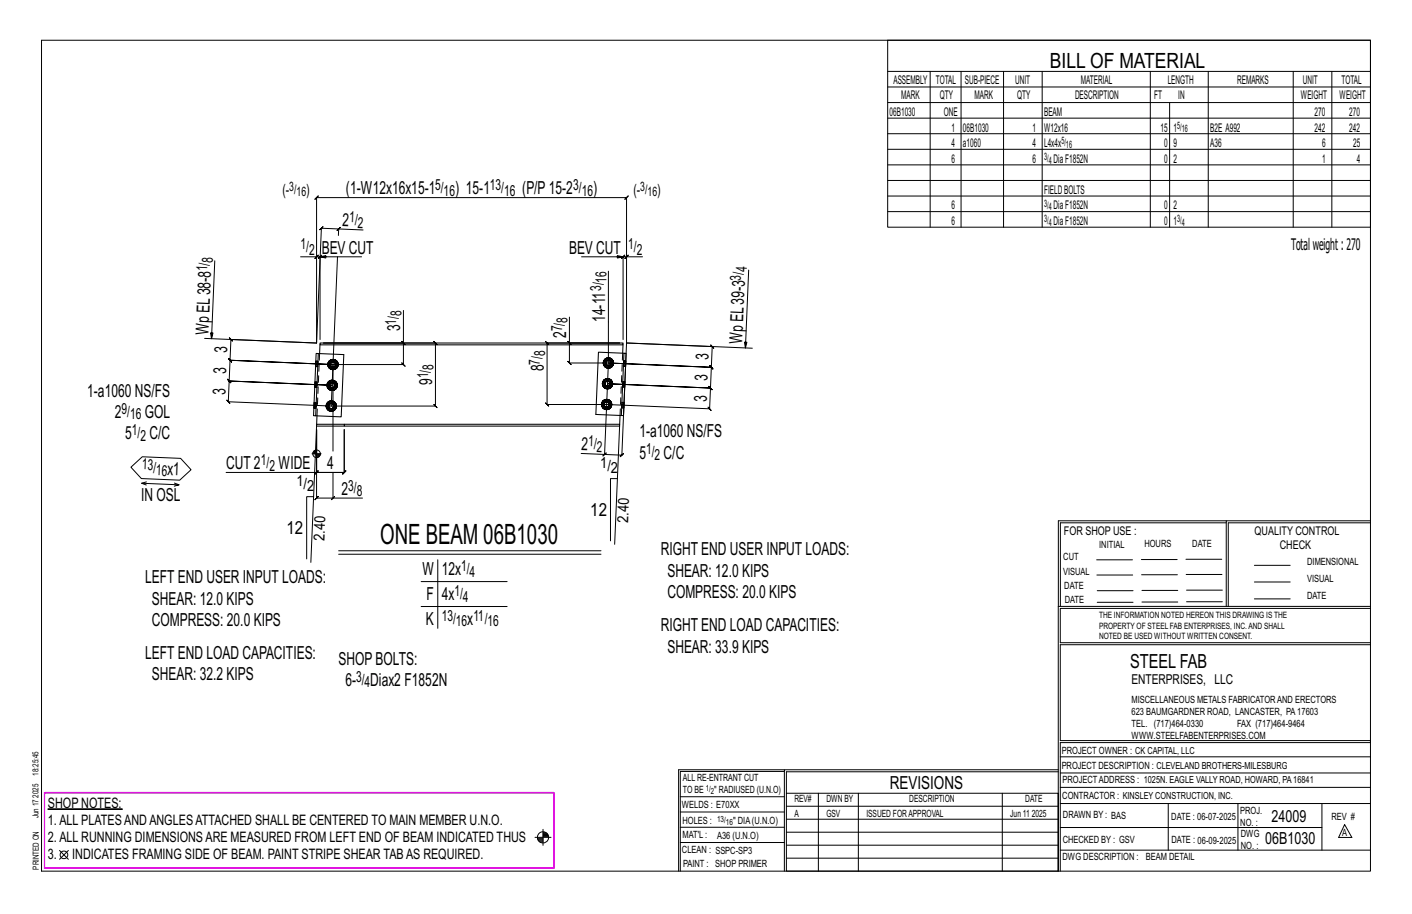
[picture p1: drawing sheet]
<svg xmlns="http://www.w3.org/2000/svg" width="432mm" height="279mm" viewBox="0 0 432 279" stroke-linecap="round" stroke-linejoin="round" font-family="sans-serif">
<path d="M14.7 247.3h22.7v.1h-22.7z" fill="#000" stroke="#000" stroke-width=".31"/>
<g fill="none" stroke="#000" stroke-width=".31">
<path d="M12.7 12.3h406.4v254h-406.4zM271.5 12.3h147.6v57.2h-147.6zM271.5 21.8h147.6M271.5 26.6h147.6M271.5 31.4h147.6M271.5 36.1h147.6M284.5 21.8v47.7M293.9 21.8v47.7M306.9 21.8v47.7M318.7 21.8v47.7M351.8 21.8v47.7M357.7 31.4v38.1"/>
<path d="M369.5 21.8v47.7M395.5 21.8v47.7M407.3 21.8v47.7M271.5 40.9h147.6M271.5 45.6h147.6M271.5 50.4h147.6M271.5 55.2h147.6M271.5 59.9h147.6M65.7 79.7l-1 23.8-.3-1.7h.7l-.4 1.7M91.9 78.5h4.9l-.5 .5 1-1-.5 .5h1.1l-.5 .5 1-1-.5 .5v25.3M97.9 78.5l1.7 .4v-.8l-1.7 .4h12.7M103 70.5l1.1-1z"/>
<path d="M103.2 78.5l-1.9 45.6M103.6 70l-5.3-.2 .5-.5-1 .9 .5-.4-1.5 35.1M111 70.3l-7.4-.3-.1 2M177.8 78.5h12.7l-1.7 .4v-.8l1.7 .4M196.5 78.5h-4.9l.5-.5-1 1 .5-.5h-1.1l.5-.5-1 1 .5-.5v25.3M271.5 64.7h147.6M123.4 94.9v10h-24.5h34.3l-.5-.5 1 1-.5-.5v19.2l-.5-.5 1 1-.5-.5h-31.9M174.1 96.9v8h15.4h-22.2l-.5-.5 1 1-.5-.5v18.8l-.5-.5 1 1-.5-.5h18.2l31.5 1.3 .5 .5-1-1.1 .5 .6 .3-6.4 .4 .5-.9-1 .5 .5-31.5-1.3 31.5 1.3 .4 .5-.9-1 .5 .5 .2-6.3 .5 .5-.9-1 .4 .5-31.4-1.3 31.4 1.3 .5 .5-.9-1 .4 .5 .3-6.3 .5 .5-1-1.1 .5 .6-26.2-1.1M186.1 82.9v28.1l-1.2 27.9-7.2-.3M228.9 82.6l-.9 23.8-.3-1.8h.7l-.4 1.8M62.6 103.4l34.2 1.5M96.8 104.9l-26.2-1.1-.5-.6 1 1.1-.5-.5-.3 6.3-.4-.5 .9 1-.5-.5 31.5 1.3-31.5-1.3-.4-.5 .9 1-.5-.5-.2 6.4-.5-.6 1 1.1-.5-.5 31.5 1.3-31.5-1.3-.5-.6 1 1.1-.5-.5-.3 6.3-.5-.5 1 1-.5-.5 31.5 1.3"/>
<path d="M96.8 104.9v-44.5l-.5 .5 1-1-.5 .5h94.8l-.5 .5 1-1-.5 .5v44.5M100 117.8h.5M100.2 117.2l.4 .2-.1 .4M100.3 111.4h.5M100.4 110.9l.5 .1-.1 .4M100.5 118.9l.5 .3M100.5 117.8l.1 .4-.4 .2M100.6 117.4l.2-.3-.3-.4a1.52 1.52 0 0 0 0 2.2l.3-.4-.2-.3M100.8 112.5l.5 .3M100.8 111.4l.1 .4-.5 .2M100.8 118.5l.4 .2-.2 .5 .6 .1M100.9 111l.2-.3-.3-.3a1.52 1.52 0 0 0 0 2.1l.3-.3-.2-.4"/>
<path d="M101 116.4l-.5 .3M101.1 112.2l.3 .2-.1 .4 .5 .2M101.2 118.7l.4 .1v.5l.5-.1M101.3 110l-.5 .4M101.4 112.4l.4 .1v.5l.6-.2M101.6 116.3l-.6 .1 .2 .4-.4 .3M101.6 116.8h.4l.1-.4 .5 .3-.3 .4M101.8 109.9l-.5 .1 .1 .5-.3 .2M101.8 110.4l.4 .1 .2-.5 .5 .4-.3 .3M102 116.8l.3 .3 .3 .7h.5l-.1 .6M102.1 116.4l-.5-.1v.5h-.4M102.2 110.5l.4 .2 .3 .7h.5l-.2 .6"/>
<path d="M102.3 118.5l.3 .4-.5 .3-.1-.5-.4 .1M102.4 110l-.6-.1v.5l-.4 .1M102.5 118.2l.5 .2-.4 .5M102.6 112.2l.3 .3-.5 .3-.2-.4-.4 .1M102.6 117.8l-.3 .7-.3 .2M102.6 116.7l.4 .5-.5 .2M102.8 111.8l.4 .2-.3 .5M102.9 111.4l-.3 .8-.4 .2M102.9 110.4l.3 .5-.4 .1M103 117.2l.1 .6M103.2 110.9l.2 .5M122.9 104.4l1 1z"/>
<path d="M123.4 104.9v6.5l-.5-.5 1 1-.5-.5h-21.6v26.5M173.6 104.4l1 1zM174.1 104.9v6.1l-.5-.5 1 1-.5-.5h12M184.3 117.3h.5M184.4 116.7l.4 .2v.4M184.5 111h.5M184.6 110.4l.5 .2-.1 .4M184.7 118.4l.5 .3M184.8 117.3v.4l-.4 .2M184.8 116.9l.3-.3-.4-.4a1.52 1.52 0 0 0 0 2.2l.4-.4-.3-.3M185 112l.5 .4M185 111l.1 .4-.5 .1"/>
<path d="M185.1 118l.3 .3-.2 .4 .6 .1M185.1 110.6l.2-.4-.3-.3a1.52 1.52 0 0 0 0 2.1l.3-.3-.2-.3M185.2 115.9l-.5 .3M185.3 111.7l.4 .2-.2 .5 .6 .1M185.4 118.3h.4v.5l.6-.1M185.5 109.6l-.5 .3M185.7 111.9l.4 .1v.5l.5-.1M185.8 115.8l-.6 .1 .2 .5-.3 .2M185.8 116.3l.4 .1 .2-.5 .5 .3-.4 .4M186.1 109.4l-.6 .2 .2 .4-.4 .2M186.1 109.9l.3 .1 .2-.4 .5 .3-.3 .3M186.2 116.4l.3 .2 .3 .7h.5l-.1 .6"/>
<path d="M186.4 115.9l-.6-.1v.5l-.4 .1M186.4 110l.4 .2 .3 .8h.5l-.1 .5M186.5 118l.4 .4-.5 .3-.2-.4h-.4M186.6 109.6l-.5-.2v.5l-.4 .1M186.7 117.7l.5 .2-.3 .5M186.8 111.7l.3 .3-.5 .4-.2-.5-.3 .1M186.8 117.3l-.3 .7-.3 .3M186.9 116.2l.3 .5-.5 .2M187 111.4l.5 .1-.4 .5M187.1 111l-.3 .7-.4 .2M187.1 109.9l.4 .5-.5 .2M187.2 116.7l.1 .6"/>
<path d="M187.5 110.4l.1 .6M191.6 104.9l38.5 1.5M191.6 104.9l-1.4 34.2 .5-.4-1.1 .9 .6-.5-5.3-.2M95.4 138.7h2.8M95.8 138.2v.5M96 137.9v.8M96.2 137.7v1M96.4 137.6v1.1M96.6 137.6v1.1M96.8 130.3l-1.7 41.6M97 138.7v1.2M97.2 138.7v1.1"/>
<path d="M97.4 138.7v1M97.7 138.7v.8M97.9 138.7v.5M99.8 124.1h.5M99.9 123.5l.5 .2-.1 .4M100.2 125.2l.5 .3M100.3 124.1l.1 .4-.5 .2M100.4 123.7l.2-.3-.4-.3a1.52 1.52 0 0 0 0 2.1l.4-.3-.2-.4M100.6 124.9l.3 .2-.2 .4 .6 .1M100.7 122.7l-.5 .4M100.9 125.1l.4 .1v.4l.6-.1M101.3 122.6l-.6 .1 .2 .5-.3 .2"/>
<path d="M101.3 123.1l.4 .1 .2-.5 .5 .4-.4 .3M101.7 123.2l.3 .2 .3 .7h.5l-.1 .6M101.9 122.7l-.6-.1v.5l-.4 .1M102 124.9l.4 .3-.5 .3-.2-.4-.4 .1M102.2 124.5l.5 .2-.3 .5M102.3 124.1l-.3 .8-.3 .2M102.4 123.1l.3 .4-.5 .2M102.7 123.5l.1 .6M184 123.7h.5M184.1 123.1l.5 .2-.1 .4M184.4 139.4l1-1zM184.4 124.7l.5 .4"/>
<path d="M184.5 123.7l.1 .3-.5 .2M184.6 123.3l.2-.4-.4-.3a1.52 1.52 0 0 0 0 2.1l.4-.3-.2-.4M184.8 124.4l.3 .2-.2 .5 .6 .1M184.9 122.2l-.5 .4M185.1 124.6l.4 .1v.5l.6-.1M185.5 122.1l-.6 .1 .2 .5-.3 .2M185.5 122.6l.4 .1 .2-.5 .5 .4-.4 .3M185.9 122.7l.3 .2 .3 .8h.5l-.1 .5M186.1 122.2l-.6-.1v.5l-.4 .1M186.2 124.4l.4 .3-.5 .4-.2-.5-.4 .1M186.5 124l.4 .2-.3 .5M186.5 123.7l-.3 .7-.3 .2"/>
<path d="M186.6 122.6l.3 .5-.4 .2M186.9 123.1l.1 .6M189.5 130.3l-1.5 36.1M40 142.8l3.5-3.2 11.7 .5 3.2 3.5-3.4 3.2-11.8-.5zM43.3 147.7l11.4 .5-1.4 .4M44.8 147.3l-1.5 .4 1.4 .6M53.3 147.7l1.4 .5M69.1 144.4h27.7v-13.1v13.1l-.5 .5 1-1-.5 .5h8.5l-.5 .5 1-1-.5 .5v-13.1v13.1l.5-.5-1 1 .5-.5h-8.5M95.9 151.8h-2.1v19.1M96.3 144.9l1-1zM96.8 140.1v-8.8v21l-.5 .5 1-1-.5 .5h5M101.3 152.8l1-1z"/>
<path d="M101.8 144.4v7.9h9.1M188.8 146.3h-2.1v19M375 159.8h-50.7v25.6M375 159.2h-51.3l-.1 107.1M419.1 159.2h-44.1v26.2M419.1 159.8h-43.5v25.6M103.6 168.4h80.2M103.6 169.4h80.2M128.8 177.8h26.3M133.9 171.1v21M335.4 171.1h10.9M335.4 175.8h11"/>
<path d="M349 171h11M349.1 175.7h11M362.7 171h10.9M362.7 175.6h11M383.6 172.8h11M383.6 177.9h11M128.8 185.4h26.3M323.7 185.4h95.4M335.5 184.1h11M335.5 180.6h11M349.2 184h11M349.2 180.5h11"/>
<path d="M362.9 180.4h10.9M362.9 184h10.9M383.6 183.1h11M419.1 186h-94.9v10.5h94.9M419.1 197.1h-94.9v29.3h94.9v.6h-94.9v39.3M239.9 235.8h-31.9v30.5M239.9 235.3h-32.4v31M323.6 235.3h-83.7v31M323.6 235.9h-83.1v6.6M324.2 236.3h94.9M324.2 231.4h94.9M18.2 260l2.7 2.7"/>
<path d="M20.9 260l-2.7 2.7M163.6 256h4.9M164.4 256.3h1.7M164.4 256.5h1.7M164.5 256.8h1.6M164.8 257.1h1.3M165.1 257.4h1M166.1 253.5v4.9M166.1 254.5h.9M166.1 255.1h1.4M166.1 255.7h1.6M166.1 254.8h1.2"/>
<path d="M166.1 255.4h1.6M208 252.9h31.9M208 257.5h31.9M208 243.6h31.9M208 248.2h31.9M240.5 242.5h83.1v23.8h-83.1zM240.5 258.4h83.1M240.5 254.4h83.1M240.5 250.4h83.1M240.5 246.5h83.1M250.3 242.5v23.8M262.5 242.5v23.8"/>
<path d="M306.5 242.5v23.8M324.2 253h80.1M324.2 245.6h94.9M324.2 259.9h94.9M324.2 240.7h94.9M357.3 245.6v14.3M378.6 245.6v14.3M404.3 245.6v14.3M411.2 252.1l2.2 3.9h-4zM240.5 262.3h83.1"/>
<circle cx="96.8" cy="138.7" r="1.16"/>
<circle cx="166.1" cy="256" r="1.71"/>
<circle cx="19.6" cy="261.3" r="1.17"/>
</g>
<path d="M13.6 242.3h155.8v23.1h-155.8z" fill="none" stroke="#f0f" stroke-width=".5"/>
<path d="M96.7 108l.6 .1-.8 19h-.6zM97.3 108.1l7.8 .3-.8 19-7.8-.3M97.8 105.4l-.1 2.7M97.9 104.9h92.6v.5h-92.7zM190.5 105.4l-.1 2.6M190.8 108h.7l-.8 19h-.7zM190.8 108l-7.8-.3-.8 19 7.8 .3M96.9 127.1l-.1 2.6M105.3 129.7h84.2v.6h-84.2zM105.3 129.7h-8.5v.6h8.5M189.6 127l-.1 2.7" fill="none" stroke="#000" stroke-width=".32"/>
<g fill="none" stroke="#000" stroke-width=".31" stroke-dasharray="2 1.4">
<path d="M96.2 118.4h.7zM96.2 118.4v-.2M96.3 117.9l-.1 .3h.7v.2M96.3 117.6v-.4l.7 .1v.3M96.3 117.2v-.2h.7v.3M96.3 117v-.2h.7v.2M96.3 116.8h.7M96.5 112l.7 .1zM96.5 112v-.2M96.5 111.5v.3l.7 .1v.1M96.5 111.2v-.3h.7v.3M96.5 110.9l.1-.3h.6v.3"/>
<path d="M96.6 110.6v-.2l.6 .1v.1M96.6 110.4l.6 .1M96.9 117.9l.1-.3h-.7v.3h.6v.3M97.2 111.6v-.4h-.7v.3l.7 .1v.3M97.7 108.1l-.8 19M100 117.8l.1 .6zM100 117.8l.2 .6zM100 117.8l.8-1.3-.8 1.3 .8 1.3-.8-1.3h.5M100.1 117.2l-.1 .6zM100.1 118.4l.3 .5zM100.2 118.4l.4-.2-.1-.4M100.2 117.2l.4 .2-.1 .4"/>
<path d="M100.2 111.4l.2 .7zM100.3 111.4l.1 .6zM100.3 111.4l.8-1.3-.8 1.3 .8 1.4-.8-1.4h.5M100.4 110.8l-.2 .6zM100.4 112.1l.3 .5zM100.4 112l.5-.2-.1-.4M100.4 110.9l.5 .1-.1 .4M100.4 116.7l-.3 .5zM100.4 118.9l.6 .4zM100.4 116.7l.6-.4zM100.5 118.9l.5 .3zM100.5 118.9l.5 .3"/>
<path d="M100.5 116.7l.5-.3zM100.5 116.7l.5-.3M100.6 118.2l.6 .5M100.6 117.4l.6-.6M100.7 110.3l-.3 .5zM100.7 112.6l.5 .3zM100.7 110.3l.5-.3zM100.8 112.5l.5 .3zM100.8 112.5l.5 .3M100.8 110.4l.5-.4zM100.8 110.4l.5-.4M100.8 117.8l.1 .4z"/>
<path d="M100.8 119.1h1.5zM100.8 116.5h1.5zM100.8 117.1l-.3-.4-.5 1.1 .2-.6v1.2l.3 .5-.3-.5 .3 .5 .3-.4M100.9 117.4l-.1 .4zM100.9 118.2l.3 .3zM100.9 117.4l.3-.3zM100.9 111.8l.5 .6M100.9 111l.5-.5M101 119.3l.6 .1zM101 116.3l.6-.1zM101 111.4l.1 .4zM101.1 112.8h1.5z"/>
<path d="M101.1 110.1h1.5zM101.1 110.7l-.3-.3-.5 1 .1-.5v1.1l.4 .5-.4-.5 .4 .5 .3-.3M101.1 111l-.1 .4zM101.1 111.8l.3 .3zM101.1 111l.3-.3zM101.2 118.7l.4 .1v.5l-.6-.1 .6 .1-.6-.1zM101.2 118.5l.4 .1zM101.2 117.1l.4-.1zM101.2 112.9l.6 .1zM101.2 110l.6-.1zM101.4 112.4l.4 .1v.5l-.5-.2 .5 .2-.5-.2zM101.4 112.1l.4 .1z"/>
<path d="M101.4 110.7l.4-.1zM101.6 116.3l-.6 .1 .6-.1-.6 .1 .2 .4h.4M101.6 119.4l.6-.1zM101.6 119.3l.5-.1zM101.6 119.3l.5-.1M101.6 118.8l.4-.1 .1 .5M101.6 118.6l.4-.1zM101.6 117l.4 .1zM101.6 116.3l.5 .1-.5-.1 .5 .1-.1 .4h-.4zM101.6 116.2l.6 .1zM101.8 109.9l-.5 .1 .5-.1-.5 .1 .1 .5 .4-.1M101.8 113l.6-.1z"/>
<path d="M101.8 113l.6-.2zM101.8 113l.6-.2M101.8 112.5l.4-.1 .2 .4M101.8 112.2l.4-.1zM101.8 110.6l.4 .1zM101.8 109.9l.6 .1-.6-.1 .6 .1-.2 .5-.4-.1zM101.8 109.9l.6 .1zM102 118.7l.3-.2M102 118.5l.3-.3zM102 117.1l.3 .3zM102 116.8l.3 .3M102.1 119.2l.5-.3z"/>
<path d="M102.1 119.2l.5-.3M102.1 116.4l.5 .3zM102.1 116.4l.5 .3M102.2 119.3l.5-.4zM102.2 116.3l.5 .4zM102.2 112.4l.4-.2M102.2 112.1l.3-.3zM102.2 110.7l.3 .3zM102.2 110.5l.4 .2M102.3 117.4l.1 .4zM102.3 116.5l.8 1.3zM102.4 117.8l-.1 .4z"/>
<path d="M102.4 112.8l.5-.3zM102.4 112.8l.5-.3M102.4 110l.5 .4zM102.4 110l.5 .4M102.4 112.9l.6-.3zM102.4 110l.6 .3zM102.5 118.2l.5 .2-.4 .5M102.5 117.4l.5-.2-.4-.5M102.5 111l.1 .4zM102.6 110.1l.8 1.3zM102.6 111.4l-.1 .4zM102.6 118.9l-.3-.4 .3-.7"/>
<path d="M102.6 116.7l-.3 .4 .3 .7h.5l-.1 .6M102.7 116.7l.3 .5zM102.8 111.8l.4 .2-.3 .5M102.8 111l.4-.1-.3-.5M102.9 112.5l-.3-.3 .3-.8M102.9 110.4l-.3 .3 .3 .7h.5l-.2 .6M103 110.3l.3 .5zM103 117.2l.1 .6zM103 117.2l.1 .6M103 118.4l-.3 .5zM103 117.2l.2 .6zM103.1 117.8l-.8 1.3z"/>
<path d="M103.2 117.8l-.2 .6zM103.2 110.9l.2 .5zM103.2 110.9l.2 .5M103.3 112.1l-.3 .5zM103.3 110.8l.1 .6zM103.4 111.4l-.8 1.4zM103.4 111.4l-.1 .7zM184.2 117.3l.1 .6zM184.3 117.3l.1 .6zM184.3 117.3l.7-1.3-.7 1.3 .7 1.3-.7-1.3h.5M184.3 116.7l-.1 .6zM184.3 117.9l.4 .5z"/>
<path d="M184.4 117.9l.4-.2v-.4M184.4 116.7l.4 .2v.4M184.5 111l.1 .6zM184.5 111l.1 .5zM184.5 111l.8-1.4-.8 1.4 .8 1.3-.8-1.3h.5M184.6 110.4l-.1 .6zM184.6 111.6l.3 .5zM184.6 111.5l.5-.1-.1-.4M184.6 110.4l.5 .2-.1 .4M184.7 116.2l-.4 .5zM184.7 118.4l.5 .4zM184.7 116.2l.5-.4z"/>
<path d="M184.7 118.4l.5 .3zM184.7 118.4l.5 .3M184.7 116.2l.5-.3zM184.7 116.2l.5-.3M184.8 117.7l.6 .6M184.8 116.9l.6-.5M184.9 109.8l-.3 .6zM184.9 112.1l.5 .3zM184.9 109.8l.5-.3zM185 112l.5 .4zM185 112l.5 .4M185 109.9l.5-.3z"/>
<path d="M185 109.9l.5-.3M185 117.3l.1 .4zM185 118.6h1.5zM185 116h1.5zM185.1 116.6l-.4-.4-.4 1.1 .1-.6v1.2l.3 .5-.3-.5 .3 .5 .4-.4M185.1 116.9l-.1 .4zM185.1 117.7l.3 .3zM185.1 116.9l.3-.3zM185.1 111.4l.6 .5M185.1 110.6l.6-.6M185.2 118.8l.6 .1zM185.2 115.8l.6-.1z"/>
<path d="M185.3 111l.1 .4zM185.3 112.3h1.5zM185.3 109.6h1.5zM185.3 110.2l-.3-.3-.5 1.1 .1-.6v1.1l.4 .5-.4-.5 .4 .5 .3-.3M185.4 110.6l-.1 .4zM185.4 111.4l.3 .3zM185.4 110.6l.3-.3zM185.4 118.3h.4v.5l-.6-.1 .6 .1-.6-.1zM185.4 118l.4 .1zM185.4 116.6l.4-.1zM185.4 112.4l.7 .2zM185.4 109.5l.7-.1z"/>
<path d="M185.7 111.9l.4 .1v.5l-.6-.1 .6 .1-.6-.1zM185.7 111.7l.4 .1zM185.7 110.3l.4-.1zM185.8 115.8l-.6 .1 .6-.1-.6 .1 .2 .5 .4-.1M185.8 118.9l.6-.1zM185.8 118.8l.6-.1zM185.8 118.8l.6-.1M185.8 118.3h.4l.2 .4M185.8 118.1l.4-.1zM185.8 116.5l.4 .1zM185.8 115.8l.6 .1-.6-.1 .6 .1-.2 .5-.4-.1zM185.8 115.7l.6 .1z"/>
<path d="M186.1 109.4l-.6 .2 .6-.2-.6 .2 .2 .4 .4-.1M186.1 112.6l.6-.2zM186.1 112.5l.5-.1zM186.1 112.5l.5-.1M186.1 112l.3-.1 .2 .5M186.1 111.8l.3-.1zM186.1 110.2l.3 .1zM186.1 109.4l.5 .2-.5-.2 .5 .2-.2 .4-.3-.1zM186.1 109.4l.6 .1zM186.2 118.3l.3-.3M186.2 118l.3-.3zM186.2 116.6l.3 .3z"/>
<path d="M186.2 116.4l.3 .2M186.4 118.7l.5-.3zM186.4 118.7l.5-.3M186.4 115.9l.5 .3zM186.4 115.9l.5 .3M186.4 118.8l.5-.4zM186.4 115.8l.5 .4zM186.4 111.9l.4-.2M186.4 111.7l.3-.3zM186.4 110.3l.3 .3zM186.4 110l.4 .2M186.5 116.9l.1 .4z"/>
<path d="M186.5 116l.8 1.3zM186.6 117.3l-.1 .4zM186.6 112.4l.5-.4zM186.6 112.4l.5-.4M186.6 109.6l.5 .3zM186.6 109.6l.5 .3M186.7 112.4l.5-.3zM186.7 109.5l.5 .3zM186.7 117.7l.5 .2-.3 .5M186.7 116.9l.5-.2-.3-.5M186.7 110.6l.1 .4zM186.8 109.6l.8 1.4z"/>
<path d="M186.8 111l-.1 .4zM186.9 118.4l-.4-.4 .3-.7M186.9 116.2l-.4 .4 .3 .7h.5l-.1 .6M186.9 116.2l.4 .5zM187 111.4l.5 .1-.4 .5M187 110.6l.5-.2-.4-.5M187.1 112l-.3-.3 .3-.7M187.1 109.9l-.3 .3 .3 .8h.5l-.1 .5M187.2 109.8l.3 .6zM187.2 116.7l.1 .6zM187.2 116.7l.1 .6M187.3 117.9l-.4 .5z"/>
<path d="M187.3 116.7l.1 .6zM187.3 117.3l-.8 1.3zM187.4 117.3l-.1 .6zM187.5 110.4l.1 .6zM187.5 110.4l.1 .6M187.5 111.6l-.3 .5zM187.6 111l-.8 1.3zM187.6 111l-.1 .6zM190.4 117.2v.3h.7v-.3h-.7v-.3M190.4 116.6l.7 .1zM190.7 110.8v.4h.6l.1-.3-.7-.1v-.3M190.7 110.3l.7 .1z"/>
<path d="M191 118.3h-.6M191.1 118.1l-.1 .2h-.6v-.2M191.1 117.9v.2h-.7v-.3M191.1 117.5v.4l-.7-.1v-.3M191.1 117.2v-.3h-.7v-.2M191.1 116.7v.2M191.3 112h-.7M191.3 111.8v.2h-.7v-.2M191.3 111.5v.3h-.7l.1-.3M191.3 111.2v.3h-.6v-.3M191.4 110.9v-.3l-.7-.1v-.1M191.4 110.4v.2"/>
<path d="M96 124.7l.7 .1zM96 124.7v-.2M96 124.2v.3h.7v.2M96 123.9v-.3h.7v.3M96 123.6v-.3h.7v.3M96 123.3v-.2h.7v.2M96 123.1h.7M96.7 124.3v-.4h-.7v.3l.7 .1v.2M99.7 124.1l.1 .6zM99.8 124.1l.1 .6zM99.8 124.1l.7-1.3-.7 1.3 .7 1.4-.7-1.4h.5M99.8 123.5l-.1 .6z"/>
<path d="M99.8 124.7l.4 .6zM99.9 124.7l.5-.2-.1-.4M99.9 123.5l.5 .2-.1 .4M100.2 123l-.4 .5zM100.2 125.3l.5 .3zM100.2 123l.5-.3zM100.2 125.2l.5 .3zM100.2 125.2l.5 .3M100.2 123.1l.5-.4zM100.2 123.1l.5-.4M100.4 124.5l.5 .6M100.4 123.7l.5-.5"/>
<path d="M100.5 124.1l.1 .4zM100.5 125.5h1.6zM100.5 122.8h1.6zM100.6 123.4l-.4-.3-.4 1 .1-.6v1.2l.3 .5-.3-.5 .3 .5 .4-.3M100.6 123.7l-.1 .4zM100.6 124.5l.3 .3zM100.6 123.7l.3-.3zM100.7 125.6l.6 .1zM100.7 122.7l.6-.2zM100.9 125.1l.4 .1v.4l-.6-.1 .6 .1-.6-.1zM100.9 124.8l.4 .1zM100.9 123.4l.4-.1z"/>
<path d="M101.3 122.6l-.6 .1 .6-.1-.6 .1 .2 .5 .4-.1M101.3 125.7l.6-.1zM101.3 125.6l.6-.1zM101.3 125.6l.6-.1M101.3 125.2l.4-.1 .2 .4M101.3 124.9l.4-.1zM101.3 123.3l.4 .1zM101.3 122.6l.6 .1-.6-.1 .6 .1-.2 .5-.4-.1zM101.3 122.5l.6 .2zM101.7 125.1l.3-.2M101.7 124.8l.3-.3zM101.7 123.4l.3 .3z"/>
<path d="M101.7 123.2l.3 .2M101.9 125.5l.5-.3zM101.9 125.5l.5-.3M101.9 122.7l.5 .4zM101.9 122.7l.5 .4M101.9 125.6l.5-.3zM101.9 122.7l.5 .3zM102 123.7l.1 .4zM102.1 122.8l.7 1.3zM102.1 124.1l-.1 .4zM102.2 124.5l.5 .2-.3 .5M102.2 123.7l.5-.2-.3-.4"/>
<path d="M102.4 125.2l-.4-.3 .3-.8M102.4 123.1l-.4 .3 .3 .7h.5l-.1 .6M102.4 123l.4 .5zM102.7 123.5l.1 .6zM102.7 123.5l.1 .6M102.8 124.7l-.4 .6zM102.8 123.5l.1 .6zM102.8 124.1l-.7 1.4zM102.9 124.1l-.1 .6zM183.9 123.7l.1 .6zM184 123.7l.1 .5zM184 123.7l.8-1.4-.8 1.4 .8 1.3-.8-1.3h.5"/>
<path d="M184 123l-.1 .7zM184 124.3l.4 .5zM184.1 124.2l.5-.2-.1-.3M184.1 123.1l.5 .2-.1 .4M184.4 122.5l-.4 .5zM184.4 124.8l.5 .3zM184.4 122.5l.5-.3zM184.4 124.7l.5 .4zM184.4 124.7l.5 .4M184.4 122.6l.5-.4zM184.4 122.6l.5-.4M184.6 124l.5 .6"/>
<path d="M184.6 123.3l.5-.6M184.7 123.7l.1 .3zM184.8 125h1.5zM184.8 122.3h1.5zM184.8 122.9l-.4-.3-.4 1.1 .1-.6v1.1l.3 .5-.3-.5 .3 .5 .4-.3M184.8 123.3l-.1 .4zM184.8 124l.3 .3zM184.8 123.3l.3-.3zM184.9 125.1l.6 .1zM184.9 122.2l.6-.1zM185.1 124.6l.4 .1v.5l-.6-.1 .6 .1-.6-.1zM185.1 124.3l.4 .1z"/>
<path d="M185.1 123l.4-.1zM185.5 122.1l-.6 .1 .6-.1-.6 .1 .2 .5 .4-.1M185.5 125.2l.6-.1zM185.5 125.2l.6-.1M185.5 124.7l.4-.1 .2 .5M185.5 124.4l.4-.1zM185.5 122.9l.4 .1zM185.5 122.1l.6 .1-.6-.1 .6 .1-.2 .5-.4-.1zM185.5 122.1l.6 .1zM185.9 124.6l.3-.2M185.9 124.3l.3-.3zM185.9 123l.3 .3z"/>
<path d="M185.9 122.7l.3 .2M186.1 125.1l.5-.4zM186.1 125.1l.5-.4M186.1 122.2l.5 .4zM186.1 122.2l.5 .4M186.1 125.1l.5-.3zM186.1 122.2l.5 .3zM186.2 123.3l.1 .4zM186.3 122.3l.7 1.4zM186.3 123.7l-.1 .3zM186.5 124l.4 .2-.3 .5M186.5 123.3l.4-.2-.3-.5"/>
<path d="M186.6 124.7l-.4-.3 .3-.7M186.6 122.6l-.4 .3 .3 .8h.5l-.1 .5M186.6 122.5l.4 .5zM186.9 123.1l.1 .6zM186.9 123.1l.1 .6M187 124.3l-.4 .5zM187 123l.1 .7zM187 123.7l-.7 1.3zM187.1 123.7l-.1 .6zM189.6 127l.8-19M190.1 123.5v.3l.7 .1v-.4h-.7l.1-.3M190.2 123l.7 .1z"/>
<path d="M190.8 124.7l-.7-.1M190.8 124.5v.2l-.7-.1v-.1M190.8 124.2v.3h-.7v-.3M190.8 123.9v.3h-.7v-.4M190.8 123.5v-.2l-.6-.1v-.1M190.9 123.1l-.1 .2"/>
</g>
<text font-size="8.6" x="116.3" y="166.4">ONE BEAM 06B1030</text>
<text font-size="6.4" x="321.1" y="20.7">BILL OF MATERIAL</text>
<text font-size="5.9" x="345.6" y="204.1">STEEL FAB</text>
<g font-size="5.5">
<text x="105.8" y="59.4">(1-W12x16x15-1</text>
<text x="139.2" y="59.4">) 15-1</text>
<text x="159.7" y="59.4">(P/P15-2</text>
<text x="181.4" y="59.4">)</text>
<text x="104.7" y="69" transform="rotate(2 104.7 69)">2</text>
<text x="98.4" y="77.5">BEV CUT</text>
<text x="174" y="77.5">BEV CUT</text>
<text x="122.4" y="101.3" transform="rotate(-90 122.4 101.3)">3</text>
<text x="185.1" y="98.4" transform="rotate(-90 185.1 98.4)">14-11</text>
<text x="63.7" y="102.4" transform="rotate(-88 63.7 102.4)">WpEL38-8</text>
<text x="69.4" y="107.9" transform="rotate(-88 69.4 107.9)">3</text>
<text x="173.1" y="103.3" transform="rotate(-90 173.1 103.3)">2</text>
<text x="227" y="105.3" transform="rotate(-88 227 105.3)">WpEL39-3</text>
<text x="166.3" y="113.5" transform="rotate(-90 166.3 113.5)">8</text>
<text x="216.6" y="110.1" transform="rotate(-88 216.6 110.1)">3</text>
<text x="69.2" y="114.3" transform="rotate(-88 69.2 114.3)">3</text>
<text x="132.2" y="117.7" transform="rotate(-90 132.2 117.7)">9</text>
<text x="216.4" y="116.4" transform="rotate(-88 216.4 116.4)">3</text>
<text x="26.7" y="121.3">1-a1060 NS/FS</text>
<text x="68.9" y="120.6" transform="rotate(-88 68.9 120.6)">3</text>
<text x="216.1" y="122.8" transform="rotate(-88 216.1 122.8)">3</text>
<text x="35.1" y="127.8">2</text>
<text x="44.3" y="127.8">GOL</text>
<text x="38.3" y="134.3">5</text>
<text x="45.7" y="134.3">C/C</text>
<text x="177.8" y="137.6" transform="rotate(2 177.8 137.6)">2</text>
<text x="195.5" y="133.7">1-a1060 NS/FS</text>
<text x="69.1" y="143.4">CUT 2</text>
<text x="85.2" y="143.4">WIDE</text>
<text x="100" y="143.4">4</text>
<text x="195.5" y="140.2">5</text>
<text x="203" y="140.2">C/C</text>
<text x="51.1" y="145.1" transform="rotate(2 51.1 145.1)">x1</text>
<text x="43.2" y="153.2">IN OSL</text>
<text x="104.5" y="151.3">2</text>
<text x="180.5" y="157.6">12</text>
<text x="87.6" y="163.1">12</text>
<text x="202.1" y="169.8">RIGHT END USER INPUT LOADS:</text>
<text x="44.4" y="178.3">LEFT END USER INPUT LOADS:</text>
<text x="129.2" y="175.8">W</text>
<text x="135.1" y="175.8">12x</text>
<text x="204.1" y="176.3">SHEAR: 12.0 KIPS</text>
<text x="46.5" y="184.8">SHEAR: 12.0 KIPS</text>
<text x="130.4" y="183.5">F</text>
<text x="135.1" y="183.5">4x</text>
<text x="204.1" y="182.8">COMPRESS: 20.0 KIPS</text>
<text x="46.5" y="191.4">COMPRESS: 20.0 KIPS</text>
<text x="130.2" y="191.1">K</text>
<text x="142.9" y="191.1">x</text>
<text x="202.1" y="193">RIGHT END LOAD CAPACITIES:</text>
<text x="44.4" y="201.5">LEFT END LOAD CAPACITIES:</text>
<text x="103.6" y="203.2">SHOPBOLTS:</text>
<text x="204.1" y="199.5">SHEAR: 33.9 KIPS</text>
<text x="46.5" y="208">SHEAR: 32.2 KIPS</text>
<text x="105.6" y="209.7">6-</text>
<text x="113.2" y="209.7">Diax2 F1852N</text>
<text x="272.2" y="241.1">REVISIONS</text>
</g>
<g font-size="5.1">
<text x="388.9" y="251.3">24009</text>
<text x="386.9" y="258.1">06B1030</text>
</g>
<text font-size="4.9" x="394.8" y="76.4">Totalweight : 270</text>
<g font-size="4.7">
<text x="86.4" y="59.6">(-</text>
<text x="93.7" y="59.6">)</text>
<text x="133.1" y="58.2">5/</text>
<text x="135.7" y="59.8">16</text>
<text x="149.8" y="58.2">13/</text>
<text x="154.2" y="59.8">16</text>
<text x="175.3" y="58.2">3/</text>
<text x="177.9" y="59.8">16</text>
<text x="193.7" y="59.6">(-</text>
<text x="201" y="59.6">)</text>
<text x="106.8" y="67.9" transform="rotate(2 106.8 67.9)">1/</text>
<text x="109.3" y="69.7" transform="rotate(2 109.3 69.7)">2</text>
<text x="91.9" y="76.3">1/</text>
<text x="94.5" y="77.9">2</text>
<text x="192.1" y="76.3">1/</text>
<text x="194.7" y="77.9">2</text>
<text x="63.3" y="82.9" transform="rotate(-88 63.3 82.9)">1/</text>
<text x="65.1" y="80.4" transform="rotate(-88 65.1 80.4)">8</text>
<text x="228.3" y="83.2" transform="rotate(-88 228.3 83.2)">4</text>
<text x="183.8" y="89" transform="rotate(-90 183.8 89)">3/</text>
<text x="185.5" y="86.4" transform="rotate(-90 185.5 86.4)">16</text>
<text x="226.6" y="85.8" transform="rotate(-88 226.6 85.8)">3/</text>
<text x="121.1" y="99.3" transform="rotate(-90 121.1 99.3)">1/</text>
<text x="122.8" y="96.6" transform="rotate(-90 122.8 96.6)">8</text>
<text x="171.9" y="101.3" transform="rotate(-90 171.9 101.3)">7/</text>
<text x="173.6" y="98.7" transform="rotate(-90 173.6 98.7)">8</text>
<text x="132.6" y="113" transform="rotate(-90 132.6 113)">8</text>
<text x="165.1" y="111.5" transform="rotate(-90 165.1 111.5)">7/</text>
<text x="166.7" y="108.9" transform="rotate(-90 166.7 108.9)">8</text>
<text x="130.9" y="115.6" transform="rotate(-90 130.9 115.6)">1/</text>
<text x="37.2" y="126.5">9/</text>
<text x="39.8" y="128.2">16</text>
<text x="40.4" y="133.1">1/</text>
<text x="43" y="134.7">2</text>
<text x="179.9" y="136.5" transform="rotate(2 179.9 136.5)">1/</text>
<text x="43.3" y="143.5" transform="rotate(2 43.3 143.5)">13/</text>
<text x="79.8" y="142.2">1/</text>
<text x="82.4" y="143.8">2</text>
<text x="182.4" y="138.2" transform="rotate(2 182.4 138.2)">2</text>
<text x="183.6" y="143">1/</text>
<text x="197.6" y="138.9">1/</text>
<text x="200.2" y="140.6">2</text>
<text x="47.6" y="145.3" transform="rotate(2 47.6 145.3)">16</text>
<text x="90.7" y="148.5">1/</text>
<text x="186.8" y="144.7">2</text>
<text x="93.9" y="150.2">2</text>
<text x="106.5" y="150">3/</text>
<text x="109.1" y="151.7">8</text>
<text x="192.1" y="159.8" transform="rotate(-88 192.1 159.8)">2.40</text>
<text x="99.2" y="165.3" transform="rotate(-88 99.2 165.3)">2.40</text>
<text x="141" y="174.6">1/</text>
<text x="143.6" y="176.3">4</text>
<text x="139" y="182.2">1/</text>
<text x="141.6" y="183.9">4</text>
<text x="135.1" y="189.8">13/</text>
<text x="139.4" y="191.5">16</text>
<text x="144.8" y="189.8">11/</text>
<text x="149.1" y="191.5">16</text>
<text x="108.9" y="208.5">3/</text>
<text x="111.5" y="210.1">4</text>
</g>
<g font-size="4.4">
<text x="14.7" y="247">SHOP NOTES:</text>
<text x="14.7" y="257.5">2.ALL RUNNING DIMENSIONSARE MEASURED FROM LEFT END OF BEAM INDICATED THUS</text>
<text x="14.7" y="252.3">1.ALL PLATESANDANGLESATTACHED SHALL BE CENTERED TO MAIN MEMBER U.N.O.</text>
<text x="14.7" y="262.7">3.</text>
<text x="22.1" y="262.7">INDICATES FRAMING SIDE OF BEAM. PAINT STRIPE SHEAR TABAS REQUIRED.</text>
</g>
<text font-size="4.2" x="346" y="209.1">ENTERPRISES, LLC</text>
<g font-size="4">
<text x="88.5" y="58.5">3/</text>
<text x="90.7" y="59.9">16</text>
<text x="195.8" y="58.5">3/</text>
<text x="198" y="59.9">16</text>
</g>
<g font-size="3.7">
<text x="273.2" y="25.6">ASSEMBLY</text>
<text x="286.2" y="25.6">TOTAL</text>
<text x="295.1" y="25.6">SUB-PIECE</text>
<text x="310.4" y="25.6">UNIT</text>
<text x="330.5" y="25.6">MATERIAL</text>
<text x="357.1" y="25.6">LENGTH</text>
<text x="378.3" y="25.6">REMARKS</text>
<text x="398.4" y="25.6">UNIT</text>
<text x="410.2" y="25.6">TOTAL</text>
<text x="272.1" y="35.5">06B1030</text>
<text x="275.6" y="30.4">MARK</text>
<text x="287.4" y="30.4">QTY</text>
<text x="288.6" y="35.5">ONE</text>
<text x="298" y="30.4">MARK</text>
<text x="311" y="30.4">QTY</text>
<text x="319.3" y="35.5">BEAM</text>
<text x="328.7" y="30.4">DESCRIPTION</text>
<text x="353" y="30.4">FT</text>
<text x="360.3" y="30.4">IN</text>
<text x="397.8" y="30.4">WEIGHT</text>
<text x="402" y="35.5">270</text>
<text x="409.6" y="30.4">WEIGHT</text>
<text x="412.6" y="35.5">270</text>
<text x="290.9" y="40.2">1</text>
<text x="294.5" y="40.2">06B1030</text>
<text x="315.8" y="40.2">1</text>
<text x="319.3" y="40.2">W12x16</text>
<text x="354.9" y="40.2">15</text>
<text x="358.9" y="40.2">1</text>
<text x="370.1" y="40.2">B2E A992</text>
<text x="402" y="40.2">242</text>
<text x="412.6" y="40.2">242</text>
<text x="290.9" y="45">4</text>
<text x="294.5" y="45">a1060</text>
<text x="315.8" y="45">4</text>
<text x="319.3" y="45">L4x4x</text>
<text x="356" y="45">0</text>
<text x="358.9" y="45">9</text>
<text x="370.1" y="45">A36</text>
<text x="404.3" y="45">6</text>
<text x="413.8" y="45">25</text>
<text x="290.9" y="49.7">6</text>
<text x="315.8" y="49.7">6</text>
<text x="322.2" y="49.7">DiaF1852N</text>
<text x="356" y="49.7">0</text>
<text x="358.9" y="49.7">2</text>
<text x="404.3" y="49.7">1</text>
<text x="415" y="49.7">4</text>
<text x="319.3" y="59.3">FIELDBOLTS</text>
<text x="290.9" y="64">6</text>
<text x="322.2" y="64">DiaF1852N</text>
<text x="356" y="64">0</text>
<text x="358.9" y="64">2</text>
<text x="290.9" y="68.8">6</text>
<text x="322.2" y="68.8">DiaF1852N</text>
<text x="356" y="68.8">0</text>
<text x="358.9" y="68.8">1</text>
<text x="325.3" y="163.4">FOR SHOP USE :</text>
<text x="383.7" y="163.4">QUALITY CONTROL</text>
<text x="391.4" y="167.8">CHECK</text>
</g>
<g font-size="3.1">
<text x="360" y="39.4">5/</text>
<text x="361.4" y="40.5">16</text>
<text x="324.6" y="44.1">5/</text>
<text x="326" y="45.3">16</text>
<text x="319.3" y="48.9">3/</text>
<text x="320.7" y="50">4</text>
<text x="319.3" y="63.2">3/</text>
<text x="320.7" y="64.3">4</text>
<text x="319.3" y="68">3/</text>
<text x="320.7" y="69.1">4</text>
<text x="360" y="68">3/</text>
<text x="361.4" y="69.1">4</text>
<text x="336.2" y="167.4">INITIAL</text>
<text x="350" y="167.1">HOURS</text>
<text x="364.6" y="167.2">DATE</text>
<text x="325.2" y="171.3">CUT</text>
<text x="399.8" y="172.8">DIMENSIONAL</text>
<text x="325.1" y="175.8">VISUAL</text>
<text x="399.8" y="177.9">VISUAL</text>
<text x="325.5" y="180">DATE</text>
<text x="325.7" y="184.4">DATE</text>
<text x="399.8" y="183.1">DATE</text>
<text x="346" y="215">MISCELLANEOUS METALS FABRICATORAND ERECTORS</text>
<text x="346" y="218.6">623 BAUMGARDNER ROAD, LANCASTER, PA17603</text>
<text x="346" y="225.8">WWW.STEELFABENTERPRISES.COM</text>
<text x="346" y="222.2">TEL. (717)464-0330</text>
<text x="378.3" y="222.2">FAX (717)464-9464</text>
<text x="324.7" y="230.5">PROJECT OWNER : CK CAPITAL, LLC</text>
<text x="208.8" y="238.8">ALL RE-ENTRANT CUT</text>
<text x="324.7" y="235.1">PROJECT DESCRIPTION : CLEVELAND BROTHERS-MILESBURG</text>
<text x="324.9" y="239.5">PROJECTADDRESS : 1025N. EAGLE VALLY ROAD, HOWARD, PA16841</text>
<text x="208.8" y="242.5">TO BE</text>
<text x="218.4" y="242.5">&quot; RADIUSED (U.N.O)</text>
<text x="242.9" y="245.3">REV#</text>
<text x="252.7" y="245.3">DWN BY</text>
<text x="278.1" y="245.3">DESCRIPTION</text>
<text x="313.5" y="245.3">DATE</text>
<text x="324.9" y="244.2">CONTRACTOR : KINSLEY CONSTRUCTION, INC.</text>
<text x="208.5" y="247">WELDS : E70XX</text>
<text x="208.7" y="251.7">HOLES :</text>
<text x="224.2" y="251.8">&quot; DIA(U.N.O)</text>
<text x="242.9" y="249.9">A</text>
<text x="252.7" y="249.9">GSV</text>
<text x="264.9" y="249.9">ISSUED FORAPPROVAL</text>
<text x="309" y="249.9">Jun 11</text>
<text x="315.5" y="249.9">2025</text>
<text x="325.1" y="250">DRAWN BY : BAS</text>
<text x="358.2" y="250.5">DATE : 06-07-2025</text>
<text x="379.3" y="248.9">PROJ.</text>
<text x="407.2" y="250.5">REV #</text>
<text x="208.7" y="256.3">MAT'L :</text>
<text x="219.3" y="256.4">A36 (U.N.O)</text>
<text x="325" y="257.6">CHECKED BY : GSV</text>
<text x="358.3" y="257.7">DATE : 06-09-2025</text>
<text x="379.3" y="252.5">NO. :</text>
<text x="379.5" y="255.9">DWG</text>
<text x="410.5" y="255.5">A</text>
<text x="208.6" y="260.7">CLEAN : SSPC-SP3</text>
<text x="324.9" y="262.9">DWG DESCRIPTION :</text>
<text x="350.4" y="263">BEAM DETAIL</text>
<text x="379.5" y="259.5">NO. :</text>
<text x="208.9" y="265">PAINT : SHOP PRIMER</text>
</g>
<g font-size="2.7">
<text x="336.1" y="189">THE INFORMATION NOTED HEREON THIS DRAWING IS THE</text>
<text x="336.1" y="195.4">NOTED BE USED WITHOUT WRITTEN CONSENT.</text>
<text x="336.1" y="192.2">PROPERTY OF STEEL FAB ENTERPRISES, INC.AND SHALL</text>
</g>
<g font-size="2.6">
<text x="215.9" y="241.8">1/</text>
<text x="217.4" y="242.7">2</text>
<text x="219.3" y="251.1">13/</text>
<text x="222" y="252.1">16</text>
</g>
<g font-size="2.5">
<text x="11.7" y="237.1" transform="rotate(-90 11.7 237.1)">18:25:45</text>
<text x="11.8" y="243.8" transform="rotate(-90 11.8 243.8)">2025</text>
<text x="11.8" y="250.1" transform="rotate(-90 11.8 250.1)">Jun 17</text>
<text x="11.9" y="265.8" transform="rotate(-90 11.9 265.8)">PRINTED ON</text>
</g>
</svg>
